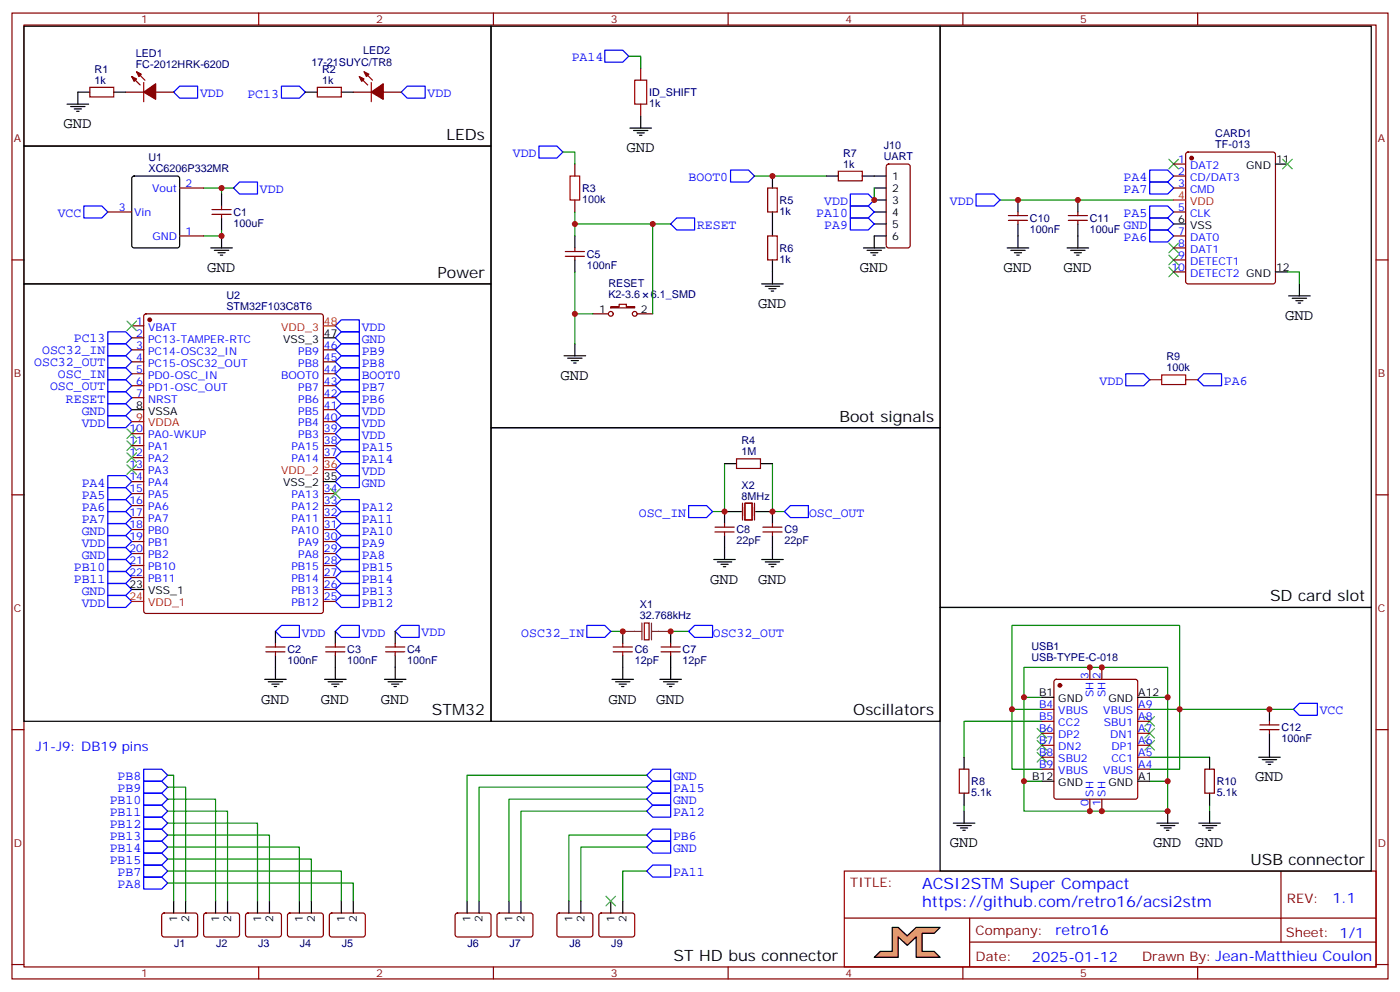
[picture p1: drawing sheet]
<svg xmlns="http://www.w3.org/2000/svg" width="412mm" height="292mm" viewBox="0 0 412 292" stroke-linecap="round" stroke-linejoin="round" font-family="sans-serif">
<g fill="none" stroke="#870000" stroke-width=".35">
<path d="M3.5 3.8h405.4v284.4h-405.4zM7.1 7.4h398.2v277.3h-398.2zM76.2 3.8v3.6M145.3 3.8v3.6M214.5 3.8v3.6M283.6 3.8v3.6M352.8 3.8v3.6M37 27.1h5.3M38.8 22.5l2.5 2.5M40.2 21.1l2.5 2.5M42.3 24.3v5.7M45.9 27.1h5.3"/>
<path d="M104.1 27.1h5.3M105.8 22.5l2.5 2.5M107.2 21.1l2.5 2.5M109.4 24.3v5.7M112.9 27.1h5.3M52.9 55.4h7.1M261.3 48.5l.5-.2h5.6l.7 .4v23.6l-.5 .6-5.8 .1-.7-.5v-23.5zM345.7 48.3h3.5M345.7 51.8h3.5M345.7 55.4h3.5M349.5 45l.5-.2h25l.5 .2 .2 .5v37.4l-.2 .5-.5 .2h-25l-.5-.3-.3-.4v-37.4zM3.5 76.5h3.6"/>
<path d="M31.7 62.4h7.1M52.9 69.5h7.1M345.7 76.5h3.5M345.7 62.4h3.5M345.7 69.5h3.5M345.7 73h3.5M405.3 76.5h3.6M38.8 95.9h3.5M38.8 99.4h3.5M42.6 92.6l.4-.2h51.5l.7 .4v87.1l-.4 .6-51.8 .1-.6-.5-.1-87zM345.7 80h3.5M38.8 103h3.5"/>
<path d="M38.8 106.5h3.5M38.8 110h3.5M38.8 113.6h3.5M38.8 117.1h3.5M95.2 103h3.6M95.2 106.5h3.6M95.2 110h3.6M95.2 113.6h3.6M95.2 117.1h3.6M38.8 127.7h3.5M38.8 131.2h3.5M38.8 134.7h3.5"/>
<path d="M38.8 138.3h3.5M95.2 127.7h3.6M95.2 131.2h3.6M95.2 134.7h3.6M95.2 124.1h3.6M95.2 120.6h3.6M3.5 145.7h3.6M38.8 141.8h3.5M38.8 145.3h3.5M38.8 148.8h3.5M38.8 152.4h3.5M38.8 155.9h3.5"/>
<path d="M38.8 159.4h3.5M95.2 145.3h3.6M95.2 148.8h3.6M95.2 152.4h3.6M95.2 155.9h3.6M95.2 159.4h3.6M405.3 145.7h3.6M38.8 162.9h3.5M38.8 166.5h3.5M38.8 170h3.5M95.2 162.9h3.6M95.2 166.5h3.6"/>
<path d="M95.2 170h3.6M95.2 177.1h3.6M95.2 173.5h3.6M3.5 214.8h3.6M405.3 214.8h3.6M248.7 256.4h156.6v28.3h-156.6zM377.3 256.5v20.8M47.9 269l.4-.2h9.5l.4 .7-.1 5.9-.6 .4h-9.4l-.5-.7v-5.6zM60.2 269l.5-.2h9.4l.5 .7-.1 5.9-.7 .4h-9.4l-.4-.7v-5.6zM72.6 269l.4-.2h9.5l.4 .7-.1 5.9-.6 .4h-9.4l-.5-.7v-5.6zM84.9 269l.5-.2h9.4l.4 .7v5.9l-.7 .4h-9.4l-.4-.7v-5.6zM97.2 269l.5-.2h9.5l.4 .7-.1 5.9-.6 .4h-9.5l-.4-.7v-5.6z"/>
<path d="M134.3 269l.5-.2h9.4l.4 .7v5.9l-.7 .4h-9.4l-.4-.7v-5.6zM146.6 269l.5-.2h9.5l.4 .7-.1 5.9-.6 .4h-9.5l-.4-.7v-5.6zM164.3 269l.4-.2h9.5l.4 .7v5.9l-.7 .4h-9.4l-.5-.7v-5.6zM176.6 269l.5-.2h9.4l.5 .7-.1 5.9-.6 .4h-9.5l-.4-.7v-5.6zM248.7 270.3h156.5M285.6 277.3h119.6M285.6 270.3v14.1M3.5 284h3.6M76.2 284.7v3.5M145.3 284.7v3.5M214.5 284.7v3.5M283.6 284.7v3.5"/>
<path d="M352.8 284.7v3.5M405.3 284h3.6"/>
</g>
<g fill="none" stroke="#00f" stroke-width=".35">
<path d="M51.2 27.1l1.7-1.7h5.3v3.5h-5.3zM82.9 25.4h5.3l1.8 1.7-1.8 1.8h-5.3zM118.2 27.1l1.7-1.7h5.3v3.5h-5.3zM70.6 53.6h5.2v3.5h-5.2l-1.8-1.7zM215.2 50.1h5.3l1.7 1.7-1.7 1.8h-5.3zM250.5 57.1h5.3l1.7 1.8-1.7 1.7h-5.3zM287.5 57.1h5.3l1.8 1.8-1.8 1.7h-5.3zM338.7 53.6h5.3l1.7 1.8-1.7 1.7h-5.3zM338.7 50.1h5.3l1.7 1.7-1.7 1.8h-5.3zM24.7 60.6h5.3l1.7 1.8-1.7 1.8h-5.3zM250.5 64.2h5.3l1.7 1.7-1.7 1.8h-5.3zM250.5 60.6h5.3l1.7 1.8-1.7 1.8h-5.3z"/>
<path d="M338.7 64.2h5.3l1.7 1.7-1.7 1.8h-5.3zM338.7 60.6h5.3l1.7 1.8-1.7 1.8h-5.3zM338.7 67.7h5.3l1.7 1.8-1.7 1.7h-5.3zM31.7 97.7h5.3l1.8 1.7-1.8 1.8h-5.3zM100.5 94.2h5.3v3.5h-5.3l-1.7-1.8zM100.5 97.7h5.3v3.5h-5.3l-1.7-1.8zM31.7 101.2h5.3l1.8 1.8-1.8 1.7h-5.3zM31.7 104.7h5.3l1.8 1.8-1.8 1.8h-5.3zM31.7 108.3h5.3l1.8 1.7-1.8 1.8h-5.3zM31.7 111.8h5.3l1.8 1.8-1.8 1.7h-5.3zM31.7 118.9h5.3l1.8 1.7-1.8 1.8h-5.3zM100.5 108.3h5.3v3.5h-5.3l-1.7-1.8z"/>
<path d="M100.5 101.2h5.3v3.5h-5.3l-1.7-1.7zM100.5 104.7h5.3v3.6h-5.3l-1.7-1.8zM100.5 111.8h5.3v3.5h-5.3l-1.7-1.7zM100.5 115.3h5.3v3.6h-5.3l-1.7-1.8zM100.5 118.9h5.3v3.5h-5.3l-1.7-1.8zM331.6 110h5.3l1.8 1.8-1.8 1.8h-5.3zM354.5 110h5.3v3.6h-5.3l-1.7-1.8zM31.7 122.4h5.3l1.8 1.7-1.8 1.8h-5.3zM100.5 136.5h5.3v3.5h-5.3l-1.7-1.7zM100.5 129.4h5.3v3.6h-5.3l-1.7-1.8zM100.5 122.4h5.3v3.5h-5.3l-1.7-1.8zM31.7 140h5.3l1.8 1.8-1.8 1.7h-5.3z"/>
<path d="M31.7 143.5h5.3l1.8 1.8-1.8 1.8h-5.3zM31.7 147.1h5.3l1.8 1.7-1.8 1.8h-5.3zM31.7 150.6h5.3l1.8 1.8-1.8 1.7h-5.3zM31.7 154.1h5.3l1.8 1.8-1.8 1.8h-5.3zM100.5 140h5.3v3.5h-5.3l-1.7-1.7zM100.5 147.1h5.3v3.5h-5.3l-1.7-1.8zM100.5 154.1h5.3v3.6h-5.3l-1.7-1.8zM100.5 157.7h5.3v3.5h-5.3l-1.7-1.8zM100.5 150.6h5.3v3.5h-5.3l-1.7-1.7zM202.8 148.8h5.3l1.8 1.8-1.8 1.8h-5.3zM232.8 148.8h5.3v3.6h-5.3l-1.7-1.8zM31.7 164.7h5.3l1.8 1.8-1.8 1.7h-5.3z"/>
<path d="M31.7 168.2h5.3l1.8 1.8-1.8 1.8h-5.3zM31.7 171.8h5.3l1.8 1.7-1.8 1.8h-5.3zM31.7 175.3h5.3l1.8 1.8-1.8 1.7h-5.3zM98.8 170l1.7-1.8h5.3v3.6h-5.3zM100.5 164.7h5.3v3.5h-5.3l-1.7-1.7zM100.5 171.8h5.3v3.5h-5.3l-1.7-1.8zM100.5 175.3h5.3v3.5h-5.3l-1.7-1.7zM100.5 161.2h5.3v3.5h-5.3l-1.7-1.8zM82.9 184.1h5.3v3.5h-5.3l-1.8-1.7zM98.8 185.9l1.7-1.8h5.3v3.5h-5.3zM116.4 185.9l1.8-1.8h5.3v3.5h-5.3zM172.9 184.1h5.3l1.7 1.8-1.7 1.7h-5.3z"/>
<path d="M202.8 185.9l1.8-1.8h5.3v3.5h-5.3zM381 208.8l1.8-1.8h5.3v3.6h-5.3zM42.3 230h5.3l1.8 1.7-1.8 1.8h-5.3zM42.3 233.5h5.3l1.8 1.8-1.8 1.7h-5.3zM42.3 237h5.3l1.8 1.8-1.8 1.8h-5.3zM42.3 226.4h5.3l1.8 1.8-1.8 1.8h-5.3zM192.3 233.5h5.3v3.5h-5.3l-1.8-1.7zM192.3 226.4h5.3v3.6h-5.3l-1.8-1.8zM192.3 230h5.3v3.5h-5.3l-1.8-1.8zM192.3 237h5.3v3.6h-5.3l-1.8-1.8zM42.3 240.6h5.3l1.8 1.7-1.8 1.8h-5.3zM42.3 244.1h5.3l1.8 1.8-1.8 1.7h-5.3z"/>
<path d="M42.3 247.6h5.3l1.8 1.8-1.8 1.7h-5.3zM42.3 251.1h5.3l1.8 1.8-1.8 1.8h-5.3zM42.3 254.7h5.3l1.8 1.7-1.8 1.8h-5.3zM42.3 258.2h5.3l1.8 1.8-1.8 1.7h-5.3zM192.3 247.6h5.3v3.5h-5.3l-1.8-1.7zM192.3 244.1h5.3v3.5h-5.3l-1.8-1.7zM192.3 254.7h5.3v3.5h-5.3l-1.8-1.8z"/>
</g>
<g fill="none" stroke="#000" stroke-width=".35">
<path d="M7.1 7.7h137.5v35.3h-137.5zM144.6 7.7h132.3v118.2h-132.3zM276.9 7.7h127v171.1h-127zM19.8 30.7h6.3M20.8 31.4h4.2M21.9 32.1h2.1M22.6 32.8h.7M22.9 27.1v3.6M7.1 43h137.5v40.6h-137.5zM39 52l.5-.2h12.7l.7 .5v20l-.4 .6-13 .1-.6-.5-.1-20zM257.5 51.8h3.6M257.5 55.4h3.6"/>
<path d="M257.5 58.9h3.6M375.7 48.3h3.5M62.1 73h6.3M63.1 73.7h4.3M64.2 74.4h2.1M64.9 75.1h.7M65.3 69.5v3.5M254.4 73h6.3M255.4 73.7h4.2M256.5 74.4h2.1M257.2 75.1h.7M257.5 62.4h3.6"/>
<path d="M257.5 65.9h3.6M261.1 69.5h-3.6v3.5M296.7 73h6.3M297.7 73.7h4.3M298.8 74.4h2.1M299.5 75.1h.7M299.9 69.5v3.5M345.7 65.9h3.5M7.1 83.6h137.5v128.7h-137.5zM95.2 99.4h3.6M224.4 83.6h6.3M225.4 84.3h4.3"/>
<path d="M226.5 85h2.1M227.2 85.7h.7M227.5 80v3.6M375.7 80h3.5M38.8 120.6h3.5M144.6 125.9h132.3v86.4h-132.3zM95.2 141.8h3.6M38.8 173.5h3.5M210.3 164.7h6.3M211.3 165.4h4.2M212.4 166.1h2.1M213.1 166.8h.7"/>
<path d="M213.4 161.2v3.5M224.4 164.7h6.3M225.4 165.4h4.3M226.5 166.1h2.1M227.2 166.8h.7M227.5 161.2v3.5M276.9 178.8h127v77.6h-127zM78 200h6.3M81.1 196.5v3.5M95.6 200h6.4M98.8 196.5v3.5M113.2 200h6.4"/>
<path d="M116.4 196.5v3.5M180.3 200h6.3M183.4 196.5v3.5M194.4 200h6.3M197.6 196.5v3.5M79 200.7h4.3M80.1 201.4h2.1M80.8 202.1h.7M96.7 200.7h4.2M97.7 201.4h2.1M98.4 202.1h.7M114.3 200.7h4.2"/>
<path d="M115.4 201.4h2.1M116.1 202.1h.7M181.3 200.7h4.3M182.4 201.4h2.1M183.1 202.1h.7M195.4 200.7h4.3M196.5 201.4h2.1M197.2 202.1h.7M373.9 219.4v3.5M284 238.8v3.5M344 238.8v3.5M356.3 238.8v3.5"/>
<path d="M370.8 222.9h6.3M371.8 223.6h4.3M372.9 224.3h2.1M373.6 225h.7M280.8 242.3h6.4M281.9 243h4.2M282.9 243.7h2.1M283.6 244.4h.7M340.8 242.3h6.3M341.8 243h4.3M342.9 243.7h2.1M343.6 244.4h.7"/>
<path d="M353.1 242.3h6.4M354.2 243h4.2M355.2 243.7h2.2M356 244.4h.7M51.2 265.3v3.5M54.7 265.3v3.5M63.5 265.3v3.5M67 265.3v3.5M75.8 265.3v3.5M79.4 265.3v3.5M88.2 265.3v3.5M91.7 265.3v3.5"/>
<path d="M100.5 265.3v3.5M104.1 265.3v3.5M137.6 265.3v3.5M141.1 265.3v3.5M149.9 265.3v3.5M153.5 265.3v3.5M167.6 265.3v3.5M171.1 265.3v3.5M179.9 265.3v3.5M183.4 265.3v3.5"/>
</g>
<g fill="none" stroke="#008700" stroke-width=".35">
<path d="M60 55.4h8.8M65.3 55.4v1.7M257.5 55.4v3.5M294.6 58.9h51.1M65.3 67.7v1.8h-5.3M213.4 136.5v14.1h-3.5M227.5 136.5v14.1h3.6M179.9 185.9h3.5M197.6 185.9h5.2M298.1 208.8v17.6h8.8M301.6 205.3v-8.8h42.4v8.8h-5.3M306.9 208.8h-8.8v-24.7h49.4v42.3h-8.8"/>
<path d="M306.9 205.3h-5.3v24.7h5.3M306.9 212.3h-22.9v10.6M338.7 208.8h42.3M344 205.3v24.7h-5.3M284 237v1.8M301.6 230v8.8h42.4v-8.8M338.7 222.9h17.6M356.3 237v1.8"/>
</g>
<g fill="none" stroke="#3c3" stroke-width=".35">
<path d="M344.3 46.9l2.8 2.8M347.1 46.9l-2.8 2.8M344.3 71.6l2.8 2.8M344.3 75.1l2.8 2.8M344.3 78.6l2.8 2.9M347.1 71.6l-2.8 2.8M347.1 75.1l-2.8 2.8M347.1 78.6l-2.8 2.9M37.4 126.3l2.8 2.8M37.4 129.8l2.8 2.8M40.2 126.3l-2.8 2.8M40.2 129.8l-2.8 2.8"/>
<path d="M305.5 214.5l2.8 2.8M305.5 218l2.8 2.8M308.3 214.5l-2.8 2.8M308.3 218l-2.8 2.8M337.3 210.9l2.8 2.8M337.3 214.5l2.8 2.8M337.3 218l2.8 2.8M340.1 210.9l-2.8 2.8M340.1 214.5l-2.8 2.8M340.1 218l-2.8 2.8M305.5 221.5l2.8 2.8M308.3 221.5l-2.8 2.8"/>
</g>
<g fill="#870000" stroke="#870000" stroke-width=".35">
<path d="M38.8 22.5l1.4 .7-.7 .8z"/>
<path d="M40.2 21.1l1.4 .7-.7 .7z"/>
<path d="M42.3 27.1l3.6-2.4v4.5z"/>
<path d="M105.8 22.5l1.4 .7-.7 .8z"/>
<path d="M107.2 21.1l1.5 .7-.8 .7z"/>
<path d="M109.4 27.1l3.5-2.4v4.5z"/>
<circle cx="44.1" cy="94.2" r=".53"/>
<circle cx="351" cy="46.5" r=".53"/>
</g>
<path d="M345.7 58.9h3.5M95.2 95.9h3.6M38.8 124.1h3.5M95.2 138.3h3.6M38.8 177.1h3.5" fill="none" stroke="#f00" stroke-width=".35"/>
<path d="M262.8 273h1.8l2.6 2.5 2.7-2.5h7l-1.7 1.8h-3.6v5.3h3.6l1.7 1.7h-7v-6l-2.6 2.5-2.7-2.5v6h-7.1l1.8-1.7h3.5z" fill="#f90" stroke="#000" stroke-width=".35"/>
<g fill="none" stroke="#870000" stroke-width=".35">
<path d="M26.5 25.7h7v2.8h-7zM93.5 25.7h7v2.8h-7zM188.7 20.1v3.5M188.7 30.7v3.5M169.3 48.3v3.5M169.3 58.9v3.5M226.1 55.4h2.9v7h-2.9zM246.9 50.4h7.1v2.8h-7.1zM62.4 63.1h5.7M62.4 61.7h5.7M65.3 60.6v1.1M65.3 63.1v1.1"/>
<path d="M166.5 75.5h5.7M166.5 74h5.7M169.3 73v1M169.3 75.5v1M226.1 69.5h2.9v7h-2.9zM297 64.9h5.7M297 63.5h5.7M299.9 62.4v1.1M299.9 64.9v1M314.7 64.9h5.6M314.7 63.5h5.6M317.5 62.4v1.1"/>
<path d="M317.5 64.9v1M174.6 92.4h4.6M179.9 90.3h2.5v-.7h2.1v.7h2.5v.3h-7.1zM187.7 92.4h4.6M338.7 111.8h3.5M349.2 111.8h3.6M217 135.1h7v2.8h-7zM210.6 156.6h5.7M210.6 155.2h5.7M213.4 154.1v1.1M213.4 156.6v1.1M218.7 148.1v5"/>
<path d="M219.4 148.1h2.1v5h-2.1zM222.2 148.1v5M224.7 156.6h5.7M224.7 155.2h5.7M227.5 154.1v1.1M227.5 156.6v1.1M78.3 191.9h5.7M78.3 190.5h5.7M81.1 189.4v1.1M81.1 191.9v1M96 191.9h5.6M96 190.5h5.6"/>
<path d="M98.8 189.4v1.1M98.8 191.9v1M113.6 191.9h5.6M113.6 190.5h5.6M116.4 189.4v1.1M116.4 191.9v1M180.6 191.9h5.7M180.6 190.5h5.7M183.4 189.4v1.1M183.4 191.9v1M189.8 183.4h1.4v4.9h-1.4zM194.7 191.9h5.7"/>
<path d="M194.7 190.5h5.7M197.6 189.4v1.1M197.6 191.9v1M321 196.5v3.5M324.6 196.5v3.5M306.9 208.8h3.5M306.9 212.3h3.5M306.9 215.9h3.5M306.9 219.4h3.5M310.7 200.2l.4-.2h23.3l.5 .2 .2 .5v33.9l-.2 .5-.5 .2h-23.3l-.4-.3-.3-.4v-33.9zM335.1 208.8h3.6M335.1 212.3h3.6"/>
<path d="M335.1 215.9h3.6M335.1 219.4h3.6M371.1 214.8h5.7M371.1 213.4h5.7M373.9 212.3v1.1M373.9 214.8v1.1M282.6 226.4h2.8v7.1h-2.8zM306.9 222.9h3.5M306.9 226.4h3.5M321 235.3v3.5M324.6 235.3v3.5M335.1 222.9h3.6"/>
<path d="M335.1 226.4h3.6M354.9 226.4h2.8v7.1h-2.8z"/>
<circle cx="179.9" cy="92.4" r=".71"/>
<circle cx="187" cy="92.4" r=".71"/>
</g>
<circle cx="312.2" cy="201.8" r=".53" fill="#870000" stroke="#870000" stroke-width=".35"/>
<g fill="none" stroke="#000" stroke-width=".35">
<path d="M22.9 27.1h3.6M33.5 27.1h3.5M90 27.1h3.5M100.5 27.1h3.6M185.6 37.7h6.3M186.6 38.4h4.3M187.7 39.1h2.1M188.4 39.8h.7M188.7 34.2v3.5M65.3 57.1v3.5M227.5 51.8v3.6M243.4 51.8h3.5"/>
<path d="M254 51.8h3.5M299.9 58.9v3.5M317.5 58.9v3.5M65.3 64.2v3.5M169.3 69.5v3.5M169.3 76.5v3.5M227.5 62.4v7.1M227.5 76.5v3.5M299.9 65.9v3.6M314.3 73h6.4M315.4 73.7h4.2M316.4 74.4h2.2"/>
<path d="M317.1 75.1h.8M317.5 65.9v7.1M379.6 87.1h6.3M380.6 87.8h4.3M381.7 88.5h2.1M382.4 89.2h.7M382.8 83.6v3.5M166.2 104.7h6.3M167.2 105.4h4.2M168.3 106.2h2.1M169 106.9h.7M169.3 101.2v3.5"/>
<path d="M213.4 136.5h3.6M224 136.5h3.5M213.4 157.7v3.5M218.4 150.6h-5v3.5M222.6 150.6h4.9v3.5M227.5 157.7v3.5M81.1 185.9v3.5M81.1 192.9v3.6M98.8 185.9v3.5M98.8 192.9v3.6M116.4 185.9v3.5M116.4 192.9v3.6"/>
<path d="M183.4 185.9v3.5M183.4 192.9v3.6M197.6 185.9v3.5M197.6 192.9v3.6M306.9 205.3h3.5M335.1 205.3h3.6M373.9 208.8v3.5M373.9 215.9v3.5M284 222.9v3.5M284 233.5v3.5M306.9 230h3.5M335.1 230h3.6"/>
<path d="M356.3 222.9v3.5M356.3 233.5v3.5"/>
</g>
<path d="M183.4 185.9h5.7M189.1 183.4v4.9M191.9 185.9h5.7M191.9 183.4v4.9" fill="none" stroke="#8c2424" stroke-width=".35"/>
<g fill="none" stroke="#008700" stroke-width=".35">
<path d="M185.2 16.5h3.5v3.6M165.8 44.8h3.5v3.5M222.2 51.8h21.2M169.3 62.4v7.1M169.3 65.9h28.3M192.3 65.9v26.5M169.3 80v21.2M169.3 92.4h5.3M379.2 80h3.6v3.6M49.4 238.8h17.6v26.5M49.4 235.3h14.1v30M49.4 231.7h5.3v33.6"/>
<path d="M49.4 228.2h1.8v37.1M190.5 238.8h-37v26.5M190.5 235.3h-40.6v30M190.5 231.7h-49.4v33.6M190.5 228.2h-52.9v37.1M49.4 260h54.7v5.3M49.4 256.4h51.1v8.9M49.4 252.9h42.3v12.4M49.4 249.4h38.8v15.9M49.4 245.9h30v19.4M49.4 242.3h26.4v23M190.5 256.4h-7.1v8.9"/>
<path d="M190.5 245.9h-22.9v19.4M190.5 249.4h-19.4v15.9"/>
</g>
<path d="M178.2 14.8h5.2l1.8 1.7-1.8 1.8h-5.2zM158.7 43h5.3l1.8 1.8-1.8 1.7h-5.3zM197.6 65.9l1.7-1.7h5.3v3.5h-5.3zM31.7 115.3h5.3l1.8 1.8-1.8 1.8h-5.3zM98.8 134.7l1.7-1.7h5.3v3.5h-5.3zM100.5 125.9h5.3v3.5h-5.3l-1.7-1.7zM31.7 157.7h5.3l1.8 1.7-1.8 1.8h-5.3zM31.7 161.2h5.3l1.8 1.7-1.8 1.8h-5.3z" fill="none" stroke="#00f" stroke-width=".35"/>
<path d="M377.8 46.9l2.8 2.8M380.6 46.9l-2.8 2.8M37.4 94.5l2.8 2.8M40.2 94.5l-2.8 2.8M37.4 133.3l2.8 2.8M37.4 136.8l2.8 2.9M40.2 133.3l-2.8 2.8M40.2 136.8l-2.8 2.9M97.4 143.9l2.8 2.8M100.2 143.9l-2.8 2.8M178.5 263.8l2.8 2.9M181.3 263.8l-2.8 2.9" fill="none" stroke="#3c3" stroke-width=".35"/>
<path d="M187 23.6h3.5v7.1h-3.5zM167.9 51.8h2.8v7.1h-2.8zM342.2 110.4h7v2.8h-7z" fill="none" stroke="#a10000" stroke-width=".35"/>
<g fill="#c00">
<circle cx="213.4" cy="150.6" r=".88"/>
<circle cx="227.5" cy="150.6" r=".88"/>
<circle cx="65.3" cy="69.5" r=".88"/>
<circle cx="65.3" cy="55.4" r=".88"/>
<circle cx="347.5" cy="208.8" r=".88"/>
<circle cx="298.1" cy="208.8" r=".88"/>
<circle cx="301.6" cy="205.3" r=".88"/>
<circle cx="321" cy="196.5" r=".88"/>
<circle cx="324.6" cy="196.5" r=".88"/>
<circle cx="344" cy="205.3" r=".88"/>
<circle cx="344" cy="230" r=".88"/>
<circle cx="324.6" cy="238.8" r=".88"/>
<circle cx="301.6" cy="230" r=".88"/>
<circle cx="321" cy="238.8" r=".88"/>
<circle cx="344" cy="238.8" r=".88"/>
<circle cx="257.5" cy="58.9" r=".88"/>
<circle cx="183.4" cy="185.9" r=".88"/>
<circle cx="197.6" cy="185.9" r=".88"/>
<circle cx="373.9" cy="208.8" r=".88"/>
<circle cx="299.9" cy="58.9" r=".88"/>
<circle cx="227.5" cy="51.8" r=".88"/>
<circle cx="317.5" cy="58.9" r=".88"/>
<circle cx="169.3" cy="65.9" r=".88"/>
<circle cx="169.3" cy="92.4" r=".88"/>
<circle cx="192.3" cy="65.9" r=".88"/>
</g>
<g font-size="4.6">
<text x="18.7" y="37.8">GND</text>
<text x="131.5" y="41.2">LEDs</text>
<text x="184.5" y="44.8">GND</text>
<text x="61" y="80.1">GND</text>
<text x="128.9" y="81.8">Power</text>
<text x="253.3" y="80.1">GND</text>
<text x="295.6" y="80.1">GND</text>
<text x="313.3" y="80.1">GND</text>
<text x="223.3" y="90.7">GND</text>
<text x="378.5" y="94.2">GND</text>
<text x="165.1" y="111.9">GND</text>
<text x="247.3" y="124.1">Boot signals</text>
<text x="209.2" y="171.8">GND</text>
<text x="223.3" y="171.8">GND</text>
<text x="374.1" y="177.1">SD card slot</text>
<text x="76.9" y="207.1">GND</text>
<text x="94.5" y="207.1">GND</text>
<text x="112.2" y="207.1">GND</text>
<text x="179.2" y="207.1">GND</text>
<text x="193.3" y="207.1">GND</text>
<text x="127.2" y="210.6">STM32</text>
<text x="251.3" y="210.6">Oscillators</text>
<text x="369.7" y="230">GND</text>
<text x="279.8" y="249.4">GND</text>
<text x="339.7" y="249.4">GND</text>
<text x="352.1" y="249.4">GND</text>
<text x="368.3" y="254.7">USB connector</text>
<text x="198.4" y="282.9">ST HD bus connector</text>
</g>
<g font-size="4.6" fill="#00f">
<text x="271.6" y="261.7">ACSI2STM Super Compact</text>
<text x="271.6" y="267">https://github.com/retro16/acsi2stm</text>
</g>
<g font-size="4.2" fill="#00f">
<text x="392.5" y="265.7">1.1</text>
<text x="310.9" y="275.3">retro16</text>
<text x="304" y="283.1">2025-01-12</text>
</g>
<g font-size="3.9" fill="#00f">
<text x="168.4" y="18.1">PA14</text>
<text x="58.9" y="28.7">VDD</text>
<text x="72.9" y="28.8">PC13</text>
<text x="125.9" y="28.7">VDD</text>
<text x="151.1" y="46.3">VDD</text>
<text x="202.8" y="53.4">BOOT0</text>
<text x="331" y="53.4">PA4</text>
<text x="76.6" y="56.9">VDD</text>
<text x="331" y="56.9">PA7</text>
<text x="17" y="63.9">VCC</text>
<text x="240.5" y="63.9">PA10</text>
<text x="242.8" y="60.4">VDD</text>
<text x="279.8" y="60.4">VDD</text>
<text x="331" y="64">PA5</text>
<text x="205.3" y="67.3">RESET</text>
<text x="242.8" y="67.5">PA9</text>
<text x="331" y="67.5">GND</text>
<text x="331" y="71">PA6</text>
<text x="21.7" y="100.7">PC13</text>
<text x="106.5" y="97.5">VDD</text>
<text x="106.5" y="101">GND</text>
<text x="10.1" y="107.8">OSC32_OUT</text>
<text x="12.4" y="104.3">OSC32_IN</text>
<text x="106.5" y="104.5">PB9</text>
<text x="17.1" y="111.3">OSC_IN</text>
<text x="106.5" y="111.6">BOOT0</text>
<text x="106.5" y="108.1">PB8</text>
<text x="323.9" y="113.3">VDD</text>
<text x="360.5" y="113.3">PA6</text>
<text x="14.7" y="114.8">OSC_OUT</text>
<text x="19.4" y="118.6">RESET</text>
<text x="106.5" y="115.1">PB7</text>
<text x="106.5" y="118.6">PB6</text>
<text x="24.1" y="122.2">GND</text>
<text x="24.1" y="125.7">VDD</text>
<text x="106.5" y="122.2">VDD</text>
<text x="106.5" y="125.7">VDD</text>
<text x="106.5" y="129.2">VDD</text>
<text x="106.5" y="132.7">PA15</text>
<text x="106.5" y="136.2">PA14</text>
<text x="24.1" y="143.3">PA4</text>
<text x="106.5" y="139.8">VDD</text>
<text x="106.5" y="143.3">GND</text>
<text x="24.1" y="146.9">PA5</text>
<text x="24.1" y="150.4">PA6</text>
<text x="24.1" y="153.9">PA7</text>
<text x="106.5" y="150.4">PA12</text>
<text x="106.5" y="153.9">PA11</text>
<text x="188.2" y="152.2">OSC_IN</text>
<text x="238.3" y="152.1">OSC_OUT</text>
<text x="24.1" y="157.4">GND</text>
<text x="24.1" y="161">VDD</text>
<text x="106.5" y="157.4">PA10</text>
<text x="106.5" y="161">PA9</text>
<text x="24.1" y="164.5">GND</text>
<text x="106.5" y="164.5">PA8</text>
<text x="21.7" y="168">PB10</text>
<text x="21.7" y="171.6">PB11</text>
<text x="106.5" y="168">PB15</text>
<text x="106.5" y="171.6">PB14</text>
<text x="24.1" y="175.1">GND</text>
<text x="24.1" y="178.6">VDD</text>
<text x="106.5" y="175.1">PB13</text>
<text x="106.5" y="178.6">PB12</text>
<text x="88.9" y="187.4">VDD</text>
<text x="106.5" y="187.4">VDD</text>
<text x="124.2" y="187.3">VDD</text>
<text x="153.5" y="187.5">OSC32_IN</text>
<text x="210" y="187.5">OSC32_OUT</text>
<text x="388.8" y="210.3">VCC</text>
<text x="10.6" y="221.2">J1-J9: DB19 pins</text>
<text x="34.6" y="233.3">PB9</text>
<text x="34.6" y="229.8">PB8</text>
<text x="198.3" y="229.8">GND</text>
<text x="198.3" y="233.3">PA15</text>
<text x="32.3" y="236.8">PB10</text>
<text x="198.3" y="236.8">GND</text>
<text x="32.3" y="240.3">PB11</text>
<text x="32.3" y="243.9">PB12</text>
<text x="198.3" y="240.3">PA12</text>
<text x="32.3" y="247.4">PB13</text>
<text x="32.3" y="250.9">PB14</text>
<text x="198.3" y="250.9">GND</text>
<text x="198.3" y="247.4">PB6</text>
<text x="32.3" y="254.4">PB15</text>
<text x="34.6" y="258">PB7</text>
<text x="198.3" y="258">PA11</text>
<text x="34.6" y="261.5">PA8</text>
</g>
<g font-size="3.9" fill="#800">
<text x="250.5" y="261">TITLE:</text>
<text x="379.1" y="265.7">REV:</text>
<text x="287.4" y="275.2">Company:</text>
<text x="378.7" y="275.8">Sheet: 1/1</text>
<text x="287.4" y="282.9">Date:</text>
<text x="336.4" y="283">Drawn By: Jean-Matthieu Coulon</text>
</g>
<g font-size="3.2" fill="#800">
<text x="41.6" y="6.8">1</text>
<text x="110.8" y="6.8">2</text>
<text x="179.9" y="6.8">3</text>
<text x="249.1" y="6.8">4</text>
<text x="318.2" y="6.8">5</text>
<text x="4.1" y="41.9">A</text>
<text x="405.9" y="41.9">A</text>
<text x="4.1" y="111.1">B</text>
<text x="405.9" y="111.1">B</text>
<text x="4.1" y="180.2">C</text>
<text x="405.9" y="180.2">C</text>
<text x="4.1" y="249.4">D</text>
<text x="405.9" y="249.4">D</text>
<text x="41.6" y="287.7">1</text>
<text x="110.8" y="287.7">2</text>
<text x="179.9" y="287.7">3</text>
<text x="249.1" y="287.7">4</text>
<text x="318.2" y="287.7">5</text>
</g>
<g font-size="3.2" fill="#000080">
<text x="40" y="16.8">LED1</text>
<text x="107" y="15.9">LED2</text>
<text x="27.9" y="21.4">R1</text>
<text x="40" y="20.1">FC-2012HRK-620D</text>
<text x="91.7" y="19.5">17-21SUYC/TR8</text>
<text x="94.9" y="21.4">R2</text>
<text x="27.9" y="24.7">1k</text>
<text x="94.9" y="24.7">1k</text>
<text x="191.2" y="28.4">ID_SHIFT</text>
<text x="191.2" y="31.5">1k</text>
<text x="358" y="40.3">CARD1</text>
<text x="43.8" y="47.3">U1</text>
<text x="248.4" y="46.1">R7</text>
<text x="260.4" y="47.2">UART</text>
<text x="260.4" y="44">J10</text>
<text x="358" y="43.5">TF-013</text>
<text x="43.8" y="50.6">XC6206P332MR</text>
<text x="248.4" y="49.4">1k</text>
<text x="171.4" y="59.7">100k</text>
<text x="171.4" y="56.5">R3</text>
<text x="68.8" y="63.6">C1</text>
<text x="229.7" y="63.3">1k</text>
<text x="229.7" y="60">R5</text>
<text x="303.4" y="65.3">C10</text>
<text x="321" y="65.3">C11</text>
<text x="68.8" y="66.8">100uF</text>
<text x="303.4" y="68.6">100nF</text>
<text x="321" y="68.6">100uF</text>
<text x="172.9" y="75.9">C5</text>
<text x="229.7" y="77.4">1k</text>
<text x="229.7" y="74.1">R6</text>
<text x="172.9" y="79.1">100nF</text>
<text x="66.7" y="87.9">U2</text>
<text x="179.2" y="87.7">K2-3.6</text>
<text x="179.2" y="84.4">RESET</text>
<text x="191.8" y="87.7">6.1_SMD</text>
<text x="66.7" y="91.1">STM32F103C8T6</text>
<text x="343.6" y="106.1">R9</text>
<text x="343.6" y="109.3">100k</text>
<text x="218.4" y="130.8">R4</text>
<text x="218.4" y="134">1M</text>
<text x="218.5" y="143.8">X2</text>
<text x="218.5" y="147.1">8MHz</text>
<text x="217" y="160.3">22pF</text>
<text x="217" y="157">C8</text>
<text x="231.1" y="160.3">22pF</text>
<text x="231.1" y="157">C9</text>
<text x="188.5" y="179.1">X1</text>
<text x="188.5" y="182.4">32.768kHz</text>
<text x="303.8" y="191.5">USB1</text>
<text x="84.7" y="195.6">100nF</text>
<text x="84.7" y="192.3">C2</text>
<text x="102.3" y="195.6">100nF</text>
<text x="102.3" y="192.3">C3</text>
<text x="119.9" y="195.6">100nF</text>
<text x="119.9" y="192.3">C4</text>
<text x="187" y="195.6">12pF</text>
<text x="187" y="192.3">C6</text>
<text x="201.1" y="195.6">12pF</text>
<text x="201.1" y="192.3">C7</text>
<text x="303.8" y="194.7">USB-TYPE-C-018</text>
<text x="377.5" y="215.3">C12</text>
<text x="377.5" y="218.5">100nF</text>
<text x="286.1" y="231.1">R8</text>
<text x="358.4" y="231.1">R10</text>
<text x="286.1" y="234.4">5.1k</text>
<text x="358.4" y="234.4">5.1k</text>
<text x="51.3" y="278.8">J1</text>
<text x="63.7" y="278.8">J2</text>
<text x="76" y="278.8">J3</text>
<text x="88.3" y="278.8">J4</text>
<text x="100.7" y="278.7">J5</text>
<text x="137.7" y="278.7">J6</text>
<text x="150.1" y="278.7">J7</text>
<text x="167.7" y="278.7">J8</text>
<text x="180.1" y="278.7">J9</text>
</g>
<g font-size="3.2" fill="#00f">
<text x="347.1" y="47.9">1</text>
<text x="347.1" y="51.5">2</text>
<text x="350.6" y="49.7">DAT2</text>
<text x="350.6" y="53.2">CD/DAT3</text>
<text x="44.9" y="56.4">Vout</text>
<text x="54.7" y="55">2</text>
<text x="347.1" y="55">3</text>
<text x="350.6" y="56.8">CMD</text>
<text x="35" y="62.1">3</text>
<text x="39.5" y="63.5">Vin</text>
<text x="347.1" y="62.1">5</text>
<text x="350.6" y="63.8">CLK</text>
<text x="44.9" y="70.5">GND</text>
<text x="54.7" y="69.1">1</text>
<text x="347.1" y="69.1">7</text>
<text x="350.6" y="70.9">DAT0</text>
<text x="347.1" y="72.6">8</text>
<text x="347.1" y="76.2">9</text>
<text x="350.6" y="74.4">DAT1</text>
<text x="350.6" y="77.9">DETECT1</text>
<text x="345" y="79.7">10</text>
<text x="350.6" y="81.5">DETECT2 GND</text>
<text x="40.1" y="95.6">1</text>
<text x="40.1" y="99.1">2</text>
<text x="43.6" y="97.3">VBAT</text>
<text x="43.6" y="100.9">PC13-TAMPER-RTC</text>
<text x="40.1" y="102.6">3</text>
<text x="40.1" y="106.2">4</text>
<text x="43.6" y="104.4">PC14-OSC32_IN</text>
<text x="43.6" y="107.9">PC15-OSC32_OUT</text>
<text x="87.8" y="107.9">PB8</text>
<text x="87.8" y="104.4">PB9</text>
<text x="95.4" y="106.2">45</text>
<text x="95.4" y="102.6">46</text>
<text x="40.1" y="109.7">5</text>
<text x="40.1" y="113.2">6</text>
<text x="43.6" y="111.4">PD0-OSC_IN</text>
<text x="82.8" y="111.4">BOOT0</text>
<text x="95.4" y="113.2">43</text>
<text x="95.4" y="109.7">44</text>
<text x="40.1" y="116.7">7</text>
<text x="43.6" y="115">PD1-OSC_OUT</text>
<text x="43.6" y="118.5">NRST</text>
<text x="87.8" y="118.5">PB6</text>
<text x="87.8" y="115">PB7</text>
<text x="95.4" y="116.7">42</text>
<text x="87.8" y="125.6">PB4</text>
<text x="87.8" y="122">PB5</text>
<text x="95.4" y="123.8">40</text>
<text x="95.4" y="120.3">41</text>
<text x="38.1" y="127.3">10</text>
<text x="38.1" y="130.8">11</text>
<text x="43.6" y="129.1">PA0-WKUP</text>
<text x="87.8" y="129.1">PB3</text>
<text x="95.4" y="130.8">38</text>
<text x="95.4" y="127.3">39</text>
<text x="38.1" y="134.4">12</text>
<text x="38.1" y="137.9">13</text>
<text x="43.6" y="132.6">PA1</text>
<text x="43.6" y="136.1">PA2</text>
<text x="85.8" y="136.1">PA14</text>
<text x="85.8" y="132.6">PA15</text>
<text x="95.4" y="134.4">37</text>
<text x="38.1" y="141.4">14</text>
<text x="43.6" y="139.7">PA3</text>
<text x="43.6" y="143.2">PA4</text>
<text x="38.1" y="145">15</text>
<text x="38.1" y="148.5">16</text>
<text x="43.6" y="146.7">PA5</text>
<text x="85.8" y="146.7">PA13</text>
<text x="95.4" y="148.5">33</text>
<text x="95.4" y="145">34</text>
<text x="38.1" y="152">17</text>
<text x="38.1" y="155.5">18</text>
<text x="43.6" y="150.2">PA6</text>
<text x="43.6" y="153.8">PA7</text>
<text x="85.8" y="153.8">PA11</text>
<text x="85.8" y="150.2">PA12</text>
<text x="95.4" y="155.5">31</text>
<text x="95.4" y="152">32</text>
<text x="38.1" y="159.1">19</text>
<text x="43.6" y="157.3">PB0</text>
<text x="43.6" y="160.8">PB1</text>
<text x="85.8" y="157.3">PA10</text>
<text x="87.8" y="160.8">PA9</text>
<text x="95.4" y="159.1">30</text>
<text x="38.1" y="162.6">20</text>
<text x="38.1" y="166.1">21</text>
<text x="43.6" y="164.4">PB2</text>
<text x="43.6" y="167.9">PB10</text>
<text x="85.8" y="167.9">PB15</text>
<text x="87.8" y="164.4">PA8</text>
<text x="95.4" y="166.1">28</text>
<text x="95.4" y="162.6">29</text>
<text x="38.1" y="169.7">22</text>
<text x="43.6" y="171.4">PB11</text>
<text x="85.8" y="171.4">PB14</text>
<text x="95.4" y="173.2">26</text>
<text x="95.4" y="169.7">27</text>
<text x="85.8" y="178.5">PB12</text>
<text x="85.8" y="174.9">PB13</text>
<text x="95.4" y="176.7">25</text>
<text x="320.7" y="200" transform="rotate(-90 320.7 200)">3</text>
<text x="324.2" y="200" transform="rotate(-90 324.2 200)">2</text>
<text x="306.1" y="208.5">B4</text>
<text x="322.1" y="205.2" transform="rotate(-90 322.1 205.2)">SH</text>
<text x="325.6" y="205.2" transform="rotate(-90 325.6 205.2)">SH</text>
<text x="335.3" y="208.5">A9</text>
<text x="306.1" y="212">B5</text>
<text x="306.1" y="215.5">B6</text>
<text x="311.7" y="210.2">VBUS</text>
<text x="311.7" y="213.7">CC2</text>
<text x="325" y="210.2">VBUS</text>
<text x="325.2" y="213.7">SBU1</text>
<text x="335.3" y="215.5">A7</text>
<text x="335.3" y="212">A8</text>
<text x="306.1" y="219">B7</text>
<text x="311.7" y="217.3">DP2</text>
<text x="311.7" y="220.8">DN2</text>
<text x="327" y="217.3">DN1</text>
<text x="327.5" y="220.8">DP1</text>
<text x="335.3" y="219">A6</text>
<text x="306.1" y="222.6">B8</text>
<text x="306.1" y="226.1">B9</text>
<text x="311.7" y="224.3">SBU2</text>
<text x="311.7" y="227.9">VBUS</text>
<text x="325" y="227.9">VBUS</text>
<text x="327.4" y="224.3">CC1</text>
<text x="335.3" y="226.1">A4</text>
<text x="335.3" y="222.6">A5</text>
<text x="320.7" y="237.3" transform="rotate(-90 320.7 237.3)">0</text>
<text x="322.1" y="234.6" transform="rotate(-90 322.1 234.6)">SH</text>
<text x="324.2" y="237.3" transform="rotate(-90 324.2 237.3)">1</text>
<text x="325.6" y="234.6" transform="rotate(-90 325.6 234.6)">SH</text>
</g>
<g font-size="3.2">
<text x="375.9" y="47.9">11</text>
<text x="262.8" y="52.9">1</text>
<text x="367.1" y="49.7">GND</text>
<text x="262.8" y="56.4">2</text>
<text x="262.8" y="59.9">3</text>
<text x="262.8" y="63.5">4</text>
<text x="347.1" y="65.6">6</text>
<text x="262.8" y="67">5</text>
<text x="262.8" y="70.5">6</text>
<text x="350.6" y="67.3">VSS</text>
<text x="375.9" y="79.7">12</text>
<text x="176.5" y="92">1</text>
<text x="188.7" y="92">2</text>
<text x="83.4" y="100.9">VSS_3</text>
<text x="95.4" y="99.1">47</text>
<text x="40.1" y="120.3">8</text>
<text x="43.6" y="122">VSSA</text>
<text x="83.4" y="143.2">VSS_2</text>
<text x="95.4" y="141.4">35</text>
<text x="38.1" y="173.2">23</text>
<text x="43.6" y="174.9">VSS_1</text>
<text x="306.1" y="204.9">B1</text>
<text x="311.7" y="206.7">GND</text>
<text x="326.6" y="206.7">GND</text>
<text x="335.3" y="204.9">A12</text>
<text x="304.1" y="229.6">B12</text>
<text x="311.7" y="231.4">GND</text>
<text x="326.6" y="231.4">GND</text>
<text x="335.3" y="229.6">A1</text>
<text x="52.2" y="271.5" transform="rotate(-90 52.2 271.5)">1</text>
<text x="55.7" y="271.5" transform="rotate(-90 55.7 271.5)">2</text>
<text x="64.6" y="271.5" transform="rotate(-90 64.6 271.5)">1</text>
<text x="68.1" y="271.5" transform="rotate(-90 68.1 271.5)">2</text>
<text x="76.9" y="271.5" transform="rotate(-90 76.9 271.5)">1</text>
<text x="80.4" y="271.5" transform="rotate(-90 80.4 271.5)">2</text>
<text x="89.3" y="271.5" transform="rotate(-90 89.3 271.5)">1</text>
<text x="92.8" y="271.5" transform="rotate(-90 92.8 271.5)">2</text>
<text x="101.6" y="271.5" transform="rotate(-90 101.6 271.5)">1</text>
<text x="105.1" y="271.5" transform="rotate(-90 105.1 271.5)">2</text>
<text x="138.6" y="271.5" transform="rotate(-90 138.6 271.5)">1</text>
<text x="142.2" y="271.5" transform="rotate(-90 142.2 271.5)">2</text>
<text x="151" y="271.5" transform="rotate(-90 151 271.5)">1</text>
<text x="154.5" y="271.5" transform="rotate(-90 154.5 271.5)">2</text>
<text x="168.6" y="271.5" transform="rotate(-90 168.6 271.5)">1</text>
<text x="172.2" y="271.5" transform="rotate(-90 172.2 271.5)">2</text>
<text x="181" y="271.5" transform="rotate(-90 181 271.5)">1</text>
<text x="184.5" y="271.5" transform="rotate(-90 184.5 271.5)">2</text>
</g>
<g font-size="3.2" fill="#f00">
<text x="347.1" y="58.5">4</text>
<text x="350.6" y="60.3">VDD</text>
<text x="95.4" y="95.6">48</text>
<text x="82.9" y="97.3">VDD_3</text>
<text x="40.1" y="123.8">9</text>
<text x="43.6" y="125.6">VDDA</text>
<text x="95.4" y="137.9">36</text>
<text x="82.9" y="139.7">VDD_2</text>
<text x="38.1" y="176.7">24</text>
<text x="43.6" y="178.5">VDD_1</text>
</g>
</svg>
